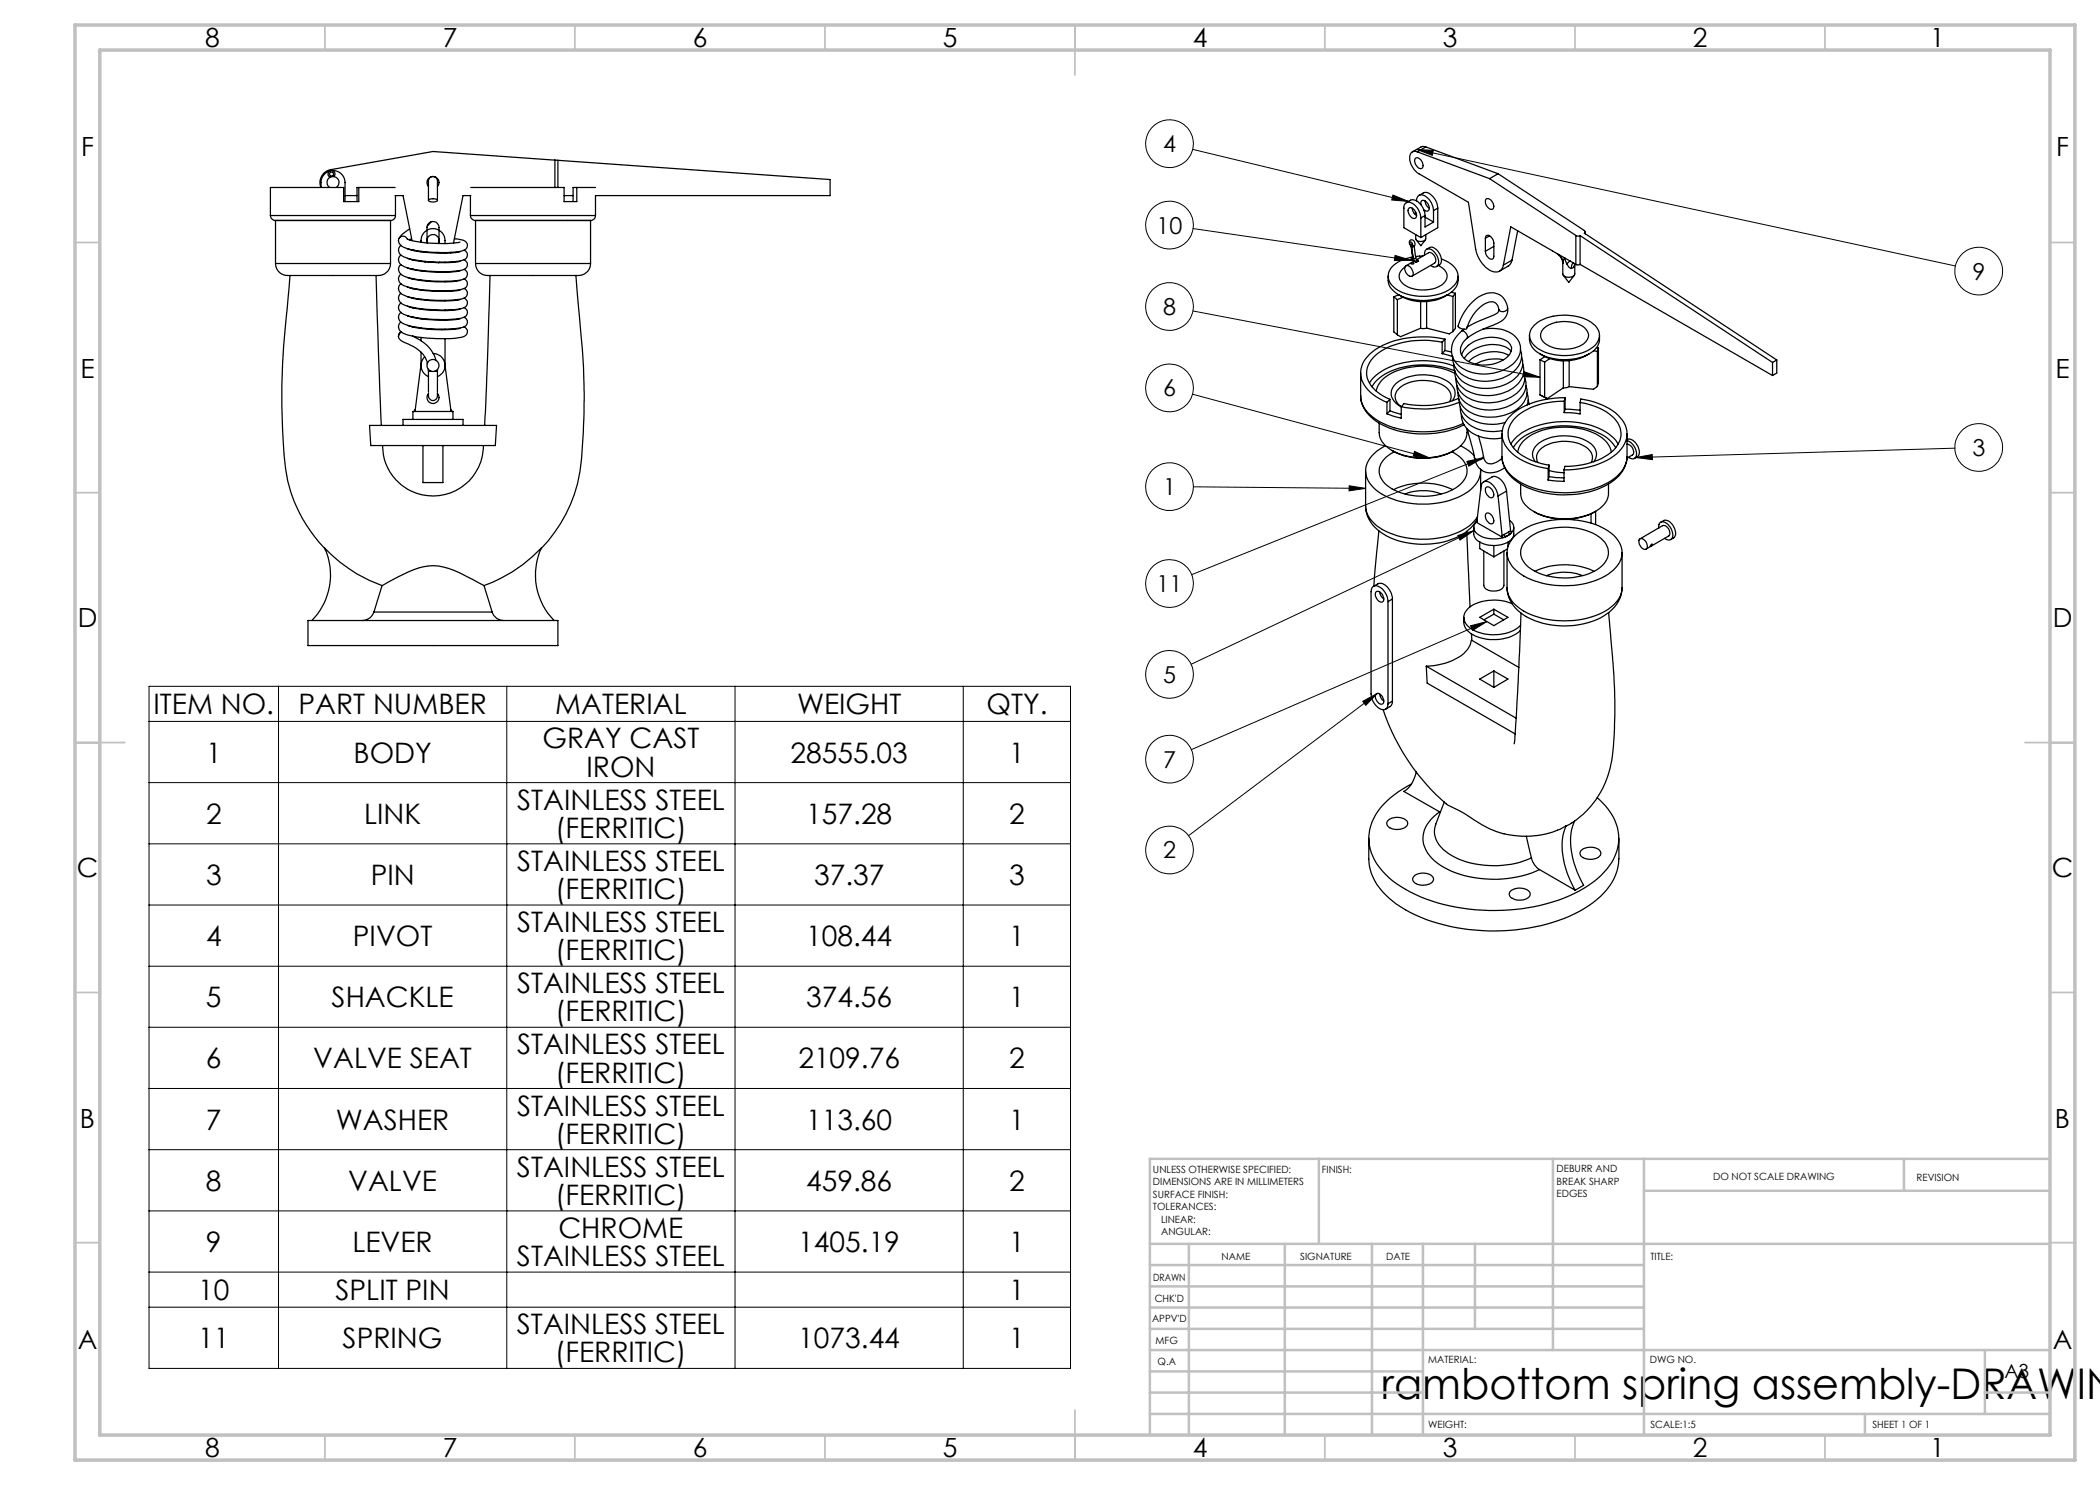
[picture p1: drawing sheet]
<svg xmlns="http://www.w3.org/2000/svg" width="420mm" height="297mm" viewBox="0 0 420 297" stroke-linecap="round" stroke-linejoin="round" font-family="sans-serif">
<g fill="none" stroke="#000" stroke-width=".2">
<path d="M238.5 29.9l43.2 10.4M278.6 39l3.1 1.3-3.4-.3zM283.3 29.9l107.8 23.3M283.3 29.9l3.4 .2-.2 1zM238.6 45.7l43.6 6.4M279 51.1l3.2 1h-3.3zM238.5 78.8l47.5 12.8M238.6 62.2l69.4 13.3M304.9 74.4l3.1 1.1-3.3-.2zM238.7 97.4l34.4 .3M269.8 97.2l3.3 .5-3.3 .5zM282.9 90.3l3.1 1.3-3.4-.4z"/>
<path d="M293.4 92.3l3.2-.8-2.8 1.7zM296.6 91.5l-58.3 23.4M327.2 91.5l3.2-.6 .1 1zM391 89.6l-63.8 1.9M291.6 107.1l3.1-1-2.7 1.9zM294.7 106.1l-56.5 26.8M29.8 137.3h184.3v136.4h-184.3zM55.7 137.3v136.4M101.4 137.3v136.4M147 137.3v136.4M192.7 137.3v136.4M275.5 138.7l-37.8 28.4"/>
<path d="M294.1 125.2l3.3-.9-2.9 1.8zM297.4 124.3l-59.1 25.6M29.8 144.3h184.3M29.8 156.5h184.3M272.6 140.3l2.9-1.6-2.3 2.4zM29.8 168.8h184.3M29.8 181h184.3M29.8 193.2h184.3M29.8 205.5h184.3M29.8 217.7h184.3M29.8 229.9h184.3M29.8 242.2h184.3"/>
<path d="M29.8 254.4h184.3M29.8 261.4h184.3"/>
<circle cx="233.9" cy="28.7" r="4.8"/>
<circle cx="233.9" cy="45" r="4.8"/>
<circle cx="395.7" cy="54.2" r="4.8"/>
<circle cx="233.9" cy="61.3" r="4.8"/>
<circle cx="233.9" cy="77.6" r="4.8"/>
<circle cx="233.9" cy="97.3" r="4.8"/>
<circle cx="395.7" cy="89.5" r="4.8"/>
<circle cx="233.9" cy="116.7" r="4.8"/>
<circle cx="233.9" cy="134.9" r="4.8"/>
<circle cx="233.9" cy="151.8" r="4.8"/>
<circle cx="233.9" cy="170" r="4.8"/>
</g>
<g fill="none" stroke="#c0c0c0" stroke-width=".35">
<path d="M65 5v5M115 5v5M165 5v5M215 5v10M265 5v5M315 5v5M365 5v5M15 48.5h5M410 48.5h5M15 98.5h5M410 98.5h5M15 148.5h10"/>
<path d="M405 148.5h10M15 198.5h5M410 198.5h5M15 248.5h5M410 248.5h5M65 287v5M115 287v5M165 287v5M215 282v10M265 287v5M315 287v5M365 287v5"/>
</g>
<g fill="none" stroke="#c0c0c0" stroke-width=".5">
<path d="M263.8 231.8v17M310.6 231.8v38.2M328.8 231.8v55.2M328.8 238.2h81.2M380.8 231.8v6.4M410 231.8h-180v55.2M230 248.8h180M230 257.3h98.8M230 253h98.8M237.8 248.8v38.2M257 248.8v38.2M274.4 248.8v38.2"/>
<path d="M284.6 248.8v38.2M295 248.8v17M230 265.8h98.8M230 261.5h98.8M230 278.5h54.6M230 274.3h54.6M230 270h180M397 278.5h13M397 270v12.8M230 282.8h180M373 282.8v4.2"/>
</g>
<path d="M15 5h400v287h-400zM20 10h390v277h-390z" fill="none" stroke="#c0c0c0" stroke-width=".7"/>
<path d="M283.3 29.9l3.4 .2-.2 1zM327.2 91.5l3.2-.6 .1 1zM272.6 140.3l2.9-1.6-2.3 2.4zM294.1 125.2l3.3-.9-2.9 1.8zM291.6 107.1l3.1-1-2.7 1.9zM293.4 92.3l3.2-.8-2.8 1.7zM269.8 97.2l3.3 .5-3.3 .5zM282.9 90.3l3.1 1.3-3.4-.4zM304.9 74.4l3.1 1.1-3.3-.2zM279 51.1l3.2 1h-3.3zM278.6 39l3.1 1.3-3.4-.3z" fill="#000"/>
<g fill="none" stroke="#000" stroke-width=".25">
<path d="M65.9 37.5a1.2 1.2 0 0 1-.2-1.8 1.2 1.2 0 0 1 1.8 0 1.2 1.2 0 0 1-.2 1.8M66.1 35.2l.3 .1M66.1 35.2v.2M66.4 34.1a2.41 2.41 0 0 1 2.6 2.4v3.8M66.6 35.1a.39 .39 0 0 0 0-.6 .39 .39 0 0 0-.6 .1 .39 .39 0 0 0 .1 .6M66.6 35.1l-.2 .2M66.6 35.1l.1 .2M66.8 35.3a.7 .7 0 0 0-.1-1 .7 .7 0 0 0-1 .2 .7 .7 0 0 0 .3 1M69 39.1h2.4M71.8 37.5v2.8h-3.1v-2.8h-14.6v5.6M71.8 37.5h7.2M71.8 37.5h-.4v2.8"/>
<path d="M79 39.1h1.6l1.8 9M79.1 39.1v4M85.7 37.3a1.2 1.2 0 0 1 .1-1.7 1.2 1.2 0 0 1 1.6 0 1.2 1.2 0 0 1 .1 1.7M85.8 39.9a1.4 1.4 0 0 1 1.7 .2 1.44 1.44 0 0 1-1.8-.1zM94.1 39.1v4M94.2 37.5h18.6v2.8h2.6v-2.8M94.2 39.1h-1.6l-1.9 9.5M111 32l.6 .1M111 32l-24.4-1.7-20.5 3.6a2.61 2.61 0 0 0-1.9 3.6 2.69 2.69 0 0 1 1.8-3.3M111 32v5.5M111.6 32.1l54.4 3.8v3.2h-46.9v4M111.6 32.1v5.4"/>
<path d="M112.8 39.1h1.8M115.4 37.5h3.7M115.4 37.5h-.8v2.8M283.1 31.7a1.08 1.08 0 0 1 1.4 .9l.1 .3a.62 .62 0 0 1-.4 .8 .62 .62 0 0 1-.8-.4l-.3-.5-.2-.5zM283.5 30.4a1.1 1.1 0 0 0-1.3 .1 1.1 1.1 0 0 0-.3 1.3 4.2 4.2 0 0 0 1.9 2.9l9.9 5.8 1.4 9.3a5.9 5.9 0 0 0 3.6 4.6 1.51 1.51 0 0 0 2-1.4M283.5 30.4l14.4 5.3M283.8 39.1a1.75 1.75 0 0 1 1.5-.6 3.3 3.3 0 0 1 2.2 3.1M285.2 29.4l-.9-.1-1.8 1.1M285.2 29.4l-1.7 1M285.2 29.4l14.4 5.3M297.2 39.8a1.32 1.32 0 0 1 1.5 1.7 .62 .62 0 0 1-.6 .4 .62 .62 0 0 1-.5-.4l-.5-.8zM297.9 35.7l17.3 11.4"/>
<path d="M299.6 34.7l17.3 11.4 .1 .3-.1 .2 38.5 25.4M299.6 34.7l-1.7 1M54.1 43.1a1.02 1.02 0 0 0 1 1M54.1 43.1h25M55.1 52.7a2.56 2.56 0 0 0 3.2 2.4h16.9a2.5 2.5 0 0 0 2.9-2.4M55.1 44.1h23M55.1 52.7h23M55.1 44.1v8.6M58 55.1l-.2 2.4a228.4 228.4 0 0 0-1.4 23.9 97.8 97.8 0 0 0 1.1 14.8 29.2 29.2 0 0 0 7.5 13.6M75.2 55.1l1.1 30M78.1 44.1v8.6M79.1 43.1a.96 .96 0 0 1-1 1"/>
<path d="M79.7 48.1h.1M80.2 58.7a1.35 1.35 0 0 0-.4 1.3 1.35 1.35 0 0 0 1 1 27.4 27.4 0 0 0 11.9 .6 1.03 1.03 0 0 0 .8-.9 1.03 1.03 0 0 0-.7-1.1M80.2 56.8a1.32 1.32 0 0 0-.4 1.3 1.32 1.32 0 0 0 1 1 26.7 26.7 0 0 0 11.9 .6 1.04 1.04 0 0 0 .8-1 1.04 1.04 0 0 0-.7-1M80.2 54.8a1.34 1.34 0 0 0-.4 1.4 1.34 1.34 0 0 0 1 .9 26 26 0 0 0 11.9 .6 1.03 1.03 0 0 0 .8-.9 1.03 1.03 0 0 0-.7-1M80.2 52.9a1.35 1.35 0 0 0-.4 1.4 1.35 1.35 0 0 0 1 .9 26 26 0 0 0 11.9 .6 1.03 1.03 0 0 0 .8-.9 1.03 1.03 0 0 0-.7-1M80.2 51a1.35 1.35 0 0 0-.4 1.4 1.35 1.35 0 0 0 1 .9 27.4 27.4 0 0 0 11.9 .6 1.03 1.03 0 0 0 .8-.9 1.03 1.03 0 0 0-.7-1M80.2 49.1a1.34 1.34 0 0 0-.4 1.3 1.34 1.34 0 0 0 1 1 26 26 0 0 0 11.9 .6 1.01 1.01 0 0 0 .8-.9 1.01 1.01 0 0 0-.7-1M81.5 47.9a.9 .9 0 0 0-1-.7 .9 .9 0 0 0-.8 .9M81.5 59.3a25.6 25.6 0 0 0 10.5 .6M81.5 57.4a25.8 25.8 0 0 0 10.5 .6M81.5 55.5a25.8 25.8 0 0 0 10.5 .6M81.5 53.6a25.6 25.6 0 0 0 10.5 .6"/>
<path d="M81.5 51.7a27.3 27.3 0 0 0 10.5 .6M81.5 49.8a25.8 25.8 0 0 0 10.5 .6M81.5 47.8a25.6 25.6 0 0 0 10.5 .6M81.9 45.8l-1.4 1-.7 .9M82.3 47.7l-.4 .3M82.6 59.6h-.2M82.6 57.7h-.2M82.6 55.7l-.2 .1M82.6 53.8l-.2 .1M82.6 51.9l-.2 .1M82.6 50l-.2 .1M82.8 59.6l-.3 .1"/>
<path d="M82.8 57.7h-.3M82.8 55.8h-.3M82.8 53.9h-.3M82.8 52h-.3M82.8 50l-.3 .1M82.8 50.1l.1 .1M84.2 48.4a2.44 2.44 0 0 1 2.6-2.7 2.44 2.44 0 0 1 2.2 3M84.2 50.3v.1M84.2 52.2v.1M84.2 54.1v.1M84.2 56v.1M84.2 57.9v.1"/>
<path d="M84.2 59.8v.1M84.8 52.3l.3 .1M85.4 48.6v-3.1a1.2 1.2 0 0 1 1.2-1.2 1.2 1.2 0 0 1 1.2 1.2v3.2M85.4 47.8h.1M85.5 48.6a1.2 1.2 0 0 1 1.2-1.7 1.2 1.2 0 0 1 .9 1.8M85.7 40.1v-3a1.46 1.46 0 0 1 .8-1.8 1.08 1.08 0 0 1 1 1.5v3.3M86.2 44.4l-.8 .8M88 52.5l-.3 .1M89 50.5v.1M89 52.4v.1M89 54.3v.2M89 56.3v.1"/>
<path d="M89 58.2v.1M90.2 50.5l-.1 .1M90.9 47.8h.6a2.13 2.13 0 0 1 2 1 1.41 1.41 0 0 1-1.6 1.5l-2.5 .2h-1.9a21.2 21.2 0 0 1-6.9-1.1l-.2-.2a1.46 1.46 0 0 1-.7-1.1M94.1 43.1a1.02 1.02 0 0 0 1 1M94.1 43.1h25M95.1 52.7a2.56 2.56 0 0 0 3.2 2.4h16.9a2.5 2.5 0 0 0 2.9-2.4M95.1 44.1h23M95.1 52.7h23M95.1 44.1v8.6M98 55.1l-1.1 30M115.2 55.1l.3 4.5a162 162 0 0 1 1.3 24.2l-.1 2.7a47.6 47.6 0 0 1-1.8 12.4 29.9 29.9 0 0 1-6.7 10.9M118.1 44.1v8.6"/>
<path d="M119.1 43.1a.96 .96 0 0 1-1 1M277.6 55.2a3.6 3.6 0 0 0 2.5 3.9 10.5 10.5 0 0 0 10.4-.9l.9-1.1 .2-.8v-1.1M278.8 59.4l.7 .5M278.8 59.4v7l.7 .6M279.5 59.9v7.1M279.7 58.9a9.3 9.3 0 0 0 9.9 0M279.8 58.9l-1 .5M280.6 59.4l-1.1 .5M281.1 53.3a.79 .79 0 0 1 1.2 .5l.3 .5a.62 .62 0 0 1-.2 .9 .62 .62 0 0 1-.9-.2l-.5-1.1zM281.3 40.5a1.84 1.84 0 0 1 1.4-.5 3.3 3.3 0 0 1 2.3 3.1M281.8 41.6a1.32 1.32 0 0 1 1.5 1.4 .61 .61 0 0 1-.4 .7 .61 .61 0 0 1-.7-.3 1.31 1.31 0 0 1-.4-1.8zM282.1 49.1a.59 .59 0 0 1 0-1.1 .59 .59 0 0 1 .9 .6v.5l-.3 .1"/>
<path d="M282.1 49.1l.1 .2M282.1 49l-.1-.5a.39 .39 0 0 1 .4 .1 .39 .39 0 0 1 0 .5M282.1 49l.2 .4M282.1 49v.1M282.2 49.3l.1 .1M282.2 49.3l.3 2.3M282.3 52.6a.25 .25 0 0 1 .3-.1 .25 .25 0 0 1 .2 .2l-.6 .1zM282.3 49.4h.3l.2-.2 .3 2.3M282.3 49.4h.1M282.3 49.4l.3 2.3M282.4 49.1l-.1 .3M282.4 49.1l.3 .1"/>
<path d="M282.4 49.1h.1M282.5 41.6l.1 .8 .7 .7M282.5 48.8l-.4 .2M282.5 51.4a5.8 5.8 0 0 0-4.8 3.2 3.1 3.1 0 0 0 1.8 3.4 10.8 10.8 0 0 0 10.7-.3 2.82 2.82 0 0 0 0-4.9l-1.9-1M282.5 51.6v.1M282.5 51.7a.25 .25 0 0 0-.3 .1 .25 .25 0 0 0 .1 .3M282.5 51.6l.1 .1M282.5 51.7l-.2 .4M282.6 51.7l.2 .4 .3 .3M282.6 51.7a.29 .29 0 0 1 0 .3 .29 .29 0 0 1-.3 .1M282.6 51.7h.1M282.7 49.2h.1"/>
<path d="M282.7 52l-.2 .1M282.9 52.2l-1.7 1M283.1 51.5l.4 .5M283.1 47v.7a1.17 1.17 0 0 0 2.1 0v-.7M283.1 51.5v.2h-.5M283.1 52.4l.2 .1M283.2 42.5l-.3 .2M283.2 48l1 1.1 .9-1.1M283.3 40.2a1.08 1.08 0 0 1 .7-1.2 1.08 1.08 0 0 1 1.3 .4 3.6 3.6 0 0 1 1.4 2.7M283.4 52.1l.1-.1 .2 .2-.4 .3zM283.4 51.9l2.3-1.4a1.37 1.37 0 0 1 1.2 2.1l-4.5 2.6M283.5 52l-.3 .1-.1 .3"/>
<path d="M283.5 52l.1 .1M284.2 43.6a3.3 3.3 0 0 0-2.6-3.2l-.6 .4-.2 .5v4.2l3.4 2M284.2 43.6v3.9M284.2 41a.63 .63 0 0 1 .3-.9 .63 .63 0 0 1 .8 .3 1.28 1.28 0 0 1 .3 1.8h-.4l-.4-.3M284.6 51.2l-1.5 .1M284.9 51a.94 .94 0 0 1 .4-1.1 .94 .94 0 0 1 1.2 .2 2.76 2.76 0 0 1 1.1 2.9l-.5 .4-1-.3M285 40.2l.2 .8 .7 .6M285 43.1l-.8 .5M285 43.1v2.3l1.7-1M285 43.4l1.7 1M285.3 49.8a1.39 1.39 0 0 1 2.2 .4 2 2 0 0 1 .4 2.8l-.6 .3M286.7 42.1v2.3"/>
<path d="M287.5 41.6l-.8 .5M287.5 41.6v3.9l-3.3 2M287.7 53.1a2.17 2.17 0 0 1 1.3 3.3 6.5 6.5 0 0 1-6.5 1.3 2.83 2.83 0 0 1-2.6-2.8l.2-.6 .9-.9M289.4 59l1.2 .3M290.3 58.5l.8 .2M290.6 59.3v7M291.1 58.7l-.5 .6M291.1 58.7v7l-.5 .6M297.1 47.7a.56 .56 0 0 1 .4-.7 .56 .56 0 0 1 .6 .3l.4 .5 .2 .6 .1 2.9a.56 .56 0 0 1-.4 .6 .56 .56 0 0 1-.7-.3l-.5-.8-.1-.5M297.1 47.7v2.6M297.9 47.2l-.8 .5M298.8 49.3l-1.7 1"/>
<path d="M302.4 52l-.5 1-2 1.2M302.4 52l-1.7 1M303.5 46.1l-1.1 5.9M311.4 50.7a2.5 2.5 0 0 1 1.2 2M311.8 50.9l.5 .7 .3 .7M311.8 50.9l-9.6-5.5-1.5 7.6M311.8 50.9l1.1 .7M312.6 52.7v2.1a1.39 1.39 0 0 0 2.4 0v-2l-.2 .5M312.6 52.3v.4M312.7 55.1l1.1 1.4 1.1-1.4M312.9 51.6l.5 1.2M312.9 51.6l-.3 .7"/>
<path d="M312.9 51.6l1.1 .6M313.4 52.8l.3 .6 .6 .3M314 52.2l-.6 .6M314 52.2l1.2 .7M314.7 52.6l-.3 .4-.1 .7M314.8 53.3l-.5 .4M315 52.7l-.2 .6M315.2 47.1l.4 .1 .4-.1M315.2 52.9l.2 .1 .6-.1M315.2 47.1v5.8M316 47.1l38.5 25.4M316 47.1v5.8"/>
<path d="M316 52.9l38.5 22.2M317 46.4v.4M80.2 62.5a1.34 1.34 0 0 0-.4 1.3 1.34 1.34 0 0 0 1 1 26.7 26.7 0 0 0 11.9 .6 1.04 1.04 0 0 0 .8-.9 1.04 1.04 0 0 0-.7-1M80.2 64.4a1.35 1.35 0 0 0-.4 1.4 1.35 1.35 0 0 0 1 .9 27.4 27.4 0 0 0 11.9 .6 1.03 1.03 0 0 0 .8-.9 1.03 1.03 0 0 0-.7-1M80.2 60.6a1.34 1.34 0 0 0-.4 1.3 1.34 1.34 0 0 0 1 1 26 26 0 0 0 11.9 .6 1.03 1.03 0 0 0 .8-.9 1.03 1.03 0 0 0-.7-1.1M80.2 66.3l-.3 .2-.2 .8M80.3 66.4a.94 .94 0 0 0-.6 .9 .94 .94 0 0 0 .7 .9l.4 .2a6.9 6.9 0 0 1 4.7 4.2M81.5 63.2a25.8 25.8 0 0 0 10.5 .6M81.5 61.2a25.6 25.6 0 0 0 10.5 .6M81.5 65.1a25.6 25.6 0 0 0 10.5 .6M82.5 67.2a7.3 7.3 0 0 1 4.7 4.9M82.5 67.2h.1"/>
<path d="M82.6 65.3l-.2 .1M82.6 63.4l-.2 .1M82.6 61.5h-.2M82.8 63.5h-.3M82.8 61.5l-.3 .1M82.8 65.4h-.3M84.2 70.4v2.7a2.4 2.4 0 0 0 1.5 2.2M84.2 61.8h.1M84.2 63.7v.1M84.2 65.6v.1M84.2 67.5v.7M84.9 71.4l-.4 .6-.3 .8-1.2 9.2-.2 .3"/>
<path d="M85.7 74.2v4.3M85.7 78.7a.98 .98 0 0 0 .9 1.4 .98 .98 0 0 0 .9-1.4M85.7 74.2l.7 .1M85.7 73.8v.4M86.6 70.7a2.36 2.36 0 0 1 2.4 2.1l1.2 9.2 .2 .3M87.5 78.7a1.2 1.2 0 0 1 0 1.7 1.2 1.2 0 0 1-1.7 0 1.2 1.2 0 0 1-.1-1.7M87.5 74.2v4.3M87.5 74.2l-.6 .1M87.5 73.9v.3M89 67.7v5.4a2.36 2.36 0 0 1-1.5 2.2M89 60.1v.1M89 62v.1"/>
<path d="M89 63.9v.1M89 65.8v.1M272.1 79.2a6.6 6.6 0 0 0 3.8 5.5 18.9 18.9 0 0 0 16.9 .2M272.1 79.2a5.6 5.6 0 0 0 3 4.6 19.3 19.3 0 0 0 16.3 1.4l1.3-.5M272.1 74.6v4.6M278 79.9v2.3M278 79.9l-.6 .6M284.1 65.6l-4 1.7-.6-.3M284.1 60.3v5.3M285.3 65.6h-1.2M285.3 65.6l4.5 1.2 .8-.5M285.3 60.3v5.3"/>
<path d="M288.4 68.4a16.8 16.8 0 0 0-12.8 2.3 4.7 4.7 0 0 0-2 5.4 7.5 7.5 0 0 0 4.4 3.8M288.4 70.7l2.1 .6M288.4 68.4v2.3M289 67.8a19.2 19.2 0 0 0-13.8 2 5.6 5.6 0 0 0-3 5.7 7.5 7.5 0 0 0 4.4 4.6l.8 .4M289 70.1l1.3 .3M289 67.8v2.3M289 67.8l-.6 .6M289 70.1l-.6 .6M290.8 73.2a17.6 17.6 0 0 0-14.5 1.1l-1.6 1.2-.8 1.1M291 74.7a14.4 14.4 0 0 0-13.8 .6l-.9 .8-.6 .9-.5 1.2M291.7 79.7a18.2 18.2 0 0 1-10.9 1l-.6 .6M291.8 79.9a4.8 4.8 0 0 0 4.3 4.7l.7 .1a9 9 0 0 0 4.3-.2"/>
<path d="M292.3 66.2a1.18 1.18 0 0 1 1.1 1.4 2.63 2.63 0 0 0-.9 3.7 5.7 5.7 0 0 0 5.8 1.6 4.7 4.7 0 0 0 4-2.8 2.03 2.03 0 0 0-1.7-2.3 7.1 7.1 0 0 0-8 2.5l-.3 .7M292.8 65.8l-.5 .4M296.6 65.8a7.2 7.2 0 0 1 6.7 1.8 3.7 3.7 0 0 1-1.3 5.6 9.1 9.1 0 0 1-10 .1 4.2 4.2 0 0 1-.3-6.5l.6-.6M299.8 61.9a1.17 1.17 0 0 1-1.1 1.1l-3.7 1.6-1.6 .8M300.7 72a7.9 7.9 0 0 0-5.6 .8M301.5 61.6a3.3 3.3 0 0 0-5.1-2.5 9.9 9.9 0 0 0-4.8 6.2 1.65 1.65 0 0 0 1.7 .4 7.9 7.9 0 0 1 4.6-5.3 1.48 1.48 0 0 1 1.9 1.5M301.5 61.6a2.96 2.96 0 0 1-2.3 3.2l-1.5 .6a15.6 15.6 0 0 0-4.3 2.2M301.5 61.6a.96 .96 0 0 1-.8 .7 .96 .96 0 0 1-.9-.4M301.7 71.1a7 7 0 0 0-8 1.2M302.2 70.3a5.5 5.5 0 0 0-5.7-1.1 5.8 5.8 0 0 0-3.6 2.5M304.1 70a4.4 4.4 0 0 1-2.9 5.3 8.6 8.6 0 0 1-9.6-1.1 3.9 3.9 0 0 1-1.1-2.9M304.3 71.4a4.2 4.2 0 0 1-2.3 5 9.1 9.1 0 0 1-9.6-.2 4.3 4.3 0 0 1-1.7-3.4"/>
<path d="M304.6 72.8a4.2 4.2 0 0 1-2.4 5.1 9 9 0 0 1-9.6-.3 4 4 0 0 1-1.6-3.4 16.7 16.7 0 0 0-14.5 .9l-1.4 1.3-.7 1M304.8 74.3a4.2 4.2 0 0 1-2.4 5 9 9 0 0 1-9.6-.2 4.1 4.1 0 0 1-1.6-3.5M305 75.7a4 4 0 0 1-1.9 4.7 9.1 9.1 0 0 1-10 .1 4.1 4.1 0 0 1-1.7-3.4M305.2 77.1a4.2 4.2 0 0 1-2.3 5.1 9.1 9.1 0 0 1-9.6-.3 4.1 4.1 0 0 1-1.7-3.4M305.4 78.6a3.2 3.2 0 0 1 0 2.4M305.9 67.1a3.7 3.7 0 0 0 2.6 3.9 10.7 10.7 0 0 0 10.1-.7 3.4 3.4 0 0 0 1.3-3.2M306.8 65a10 10 0 0 1 9.3-1.5 4.9 4.9 0 0 1 3.8 3.2 3.4 3.4 0 0 1-2.3 3.4 10.5 10.5 0 0 1-10.5-.8 2.69 2.69 0 0 1-.3-4.3zM307.9 70.8a9.4 9.4 0 0 0 10 0M308 72l.9 .4M308 72v7M308 79l1.5 .7M308 79l.5 .3"/>
<path d="M308.7 65.8a6.9 6.9 0 0 1 8.3-.2 1.9 1.9 0 0 1-.3 3.2 7 7 0 0 1-8-.4 1.83 1.83 0 0 1 0-2.6zM308.9 72.4v7l.6 .3M309 71.3l-1 .7M310 71.7l-1.1 .7M312.7 77.6l-3.2 2.1M312.7 72.2v5.4M313 79.5a15.5 15.5 0 0 0-11 3.7 4.7 4.7 0 0 0 .2 7.3 14.2 14.2 0 0 0 7.4 3.2M313 79.5v2.3M313 79.5l-.2 .8M313.8 77.3l-1.1 .3M313.8 72.1v5.2M318.7 70.2l.8 .1"/>
<path d="M319.3 69.5l.4 .1M319.5 70.3v7M319.5 77.3l-.8 .6-4.9-.6M319.7 69.6l-.2 .7M319.7 69.6v7l-.2 .7M354.5 72.5v2.6M355.4 72l-.9 .5M355.4 72v2.6l-.9 .5M73.9 85.1h25.4l-.2 4h-24.9zM76.5 89.1a10.1 10.1 0 0 0 10.1 10.1 10.1 10.1 0 0 0 10.1-10.1M80.6 85.1v-1.2h12v1.2M82.7 82.3l-.1 1.6"/>
<path d="M82.7 82.3h.1M82.8 82.3h7.6M83 81.9v.3l-.3 .1M84.6 89.1v7.4h4v-7.4M90.1 81.9l.5 .4M90.4 82.3h.2M90.6 82.3v1.6M273.1 94.2v7M275.8 84.6v1.9a4.3 4.3 0 0 0 2.8 3.7 13.4 13.4 0 0 0 13.2-.7 3.9 3.9 0 0 0 1.6-3.7M277.1 89.1a6.3 6.3 0 0 0-4 5.1 5.8 5.8 0 0 0 3.4 4.7 17.5 17.5 0 0 0 17.4-.8 5.2 5.2 0 0 0 2.2-4.3M277.4 80.5v2.3M278 82.2l2.2 .7"/>
<path d="M278 82.2l-.6 .6M278.4 90.1a12.9 12.9 0 0 0 12.4 0M278.7 97.9a13.9 13.9 0 0 1 11.8 0M278.9 90.3a4.7 4.7 0 0 0-3.1 4.2 5.3 5.3 0 0 0 3.8 3.9 13.5 13.5 0 0 0 12-1.1 3.6 3.6 0 0 0-.2-6.4l-1-.6M280.2 81.3v2.3l-2.8-.8M281 98.8a9.7 9.7 0 0 1 7.2 0M289.9 80.3a2.32 2.32 0 0 0-1.2-3.2 8.4 8.4 0 0 0-8.7 .4 2.26 2.26 0 0 0 .2 3.8M290.5 80.1a2.52 2.52 0 0 0-.8-3.7 9.5 9.5 0 0 0-10.4 .2 2.57 2.57 0 0 0 .3 4.4l.6 .3M291.9 80.5a20.2 20.2 0 0 1-11.7 .8M292.1 81.4a4.5 4.5 0 0 0 3.2 4.3 9.2 9.2 0 0 0 5.2 .4M292.1 89.1l1.8 1.2 1 .9M292.3 82.8a4.6 4.6 0 0 0 3.2 4.4 8.8 8.8 0 0 0 4.9 .4"/>
<path d="M293.5 85.8l1.4 5.7M294.9 91.5a3.3 3.3 0 0 0 5 2.7l1-.6M295.7 87.2l1 4.1M296.1 94.2v4M296.7 91.3a1.54 1.54 0 0 0 .8 1.4 1.54 1.54 0 0 0 1.7-.2l1.2-.9M296.7 91.3a1 1 0 0 1-.8 .7 1 1 0 0 1-1-.5M296.7 96.4l1.7-1a2.27 2.27 0 0 1 2.6 1.6l.3 1.2M297.2 97.5a1.36 1.36 0 0 1 1.5 1.7l-.2 .3a1.28 1.28 0 0 1-1.4-1.4zM299.6 99.2a3.3 3.3 0 0 0-2.6-2.9 .98 .98 0 0 0-.8 .9l-.8 7.1-.2 .1M299.6 99.2l.8 8M300.4 86.8v4.6a6.2 6.2 0 0 0 3.4 4.9 19.3 19.3 0 0 0 18.5-.2 6 6 0 0 0 3.1-4.8v-4.5M301.3 98.2l-1.7 1"/>
<path d="M301.3 98.2l.8 8M302.2 88.8a10.6 10.6 0 0 1 7.4-4.2 16.8 16.8 0 0 1 12.1 2.1l1 .9 .9 1.2M302.7 89.5a9.4 9.4 0 0 1 6.9-4 15.2 15.2 0 0 1 12.3 2.5l1.2 1.5M303.5 90.4a5.4 5.4 0 0 1 3.7-3.9 14.4 14.4 0 0 1 13.2 1.1l1.2 1.2 .5 .9 .2 .7M304.1 96.8a5.6 5.6 0 0 0 .6 3.7 9.3 9.3 0 0 0 7 3.2 12.2 12.2 0 0 0 8.3-2 3.8 3.8 0 0 0 1.7-3v-1.9M305.6 80l.2 .8M307.1 92.4a2.48 2.48 0 0 1 .7-3.8 9.7 9.7 0 0 1 10.4 .2 2.47 2.47 0 0 1 .6 3.6M307.6 92.5a2.22 2.22 0 0 1 1-3.1 8.3 8.3 0 0 1 9.1 .4 2.05 2.05 0 0 1 .5 2.7M309.6 93.7v2.3M309.8 95.3l3 .3M309.8 94.1l1.6 .3 1.4 .1M309.8 93v2.3"/>
<path d="M309.8 93l-.2 .7M309.8 95.3l-.2 .7M312.8 94v2.3l-3.2-.3M312.8 80.3a13.6 13.6 0 0 0-10 3.6 4.4 4.4 0 0 0 .6 6.4 12.5 12.5 0 0 0 6.4 2.7M312.8 80.3v2.2M313 81.8l3 .3M313 81.8l-.2 .7M316 80.5l.2-.7a12.8 12.8 0 0 1 8.2 4.2 4.8 4.8 0 0 1-1.1 6.8 16.2 16.2 0 0 1-10.5 3.2M316 80.5a10.9 10.9 0 0 1 7.6 4.1 4.4 4.4 0 0 1-1.4 5.9 15.2 15.2 0 0 1-9.2 2.8l-.2 .7M316 80.5v2.3l-3.2-.3M325.4 91.3a6.6 6.6 0 0 1-3.9 5.6 18.6 18.6 0 0 1-18-.5 6.4 6.4 0 0 1-3.1-5M325.4 88.9a1.43 1.43 0 0 1 1.1 2.1l-1.1 .6"/>
<path d="M325.4 88.2a2.74 2.74 0 0 1 1.8 3.2 .91 .91 0 0 1-1.5 .1M325.4 87.9a1.79 1.79 0 0 1 2.2 1.3 1.57 1.57 0 0 1-.7 2.5M76.4 117.1l.4-.2a35.1 35.1 0 0 1 7.9-3.6 11.7 11.7 0 0 1 8 1.7l4.1 2.1M76.4 117.1l-1.6 5.3M76.4 117.1a30.3 30.3 0 0 1-11.5-7.5 13 13 0 0 1-2.5 14.5M96.8 117.1l1.6 5.3M96.8 117.1a29.4 29.4 0 0 0 11.5-7.5 13 13 0 0 0 2.5 14.5M273.1 101.2a7 7 0 0 0 4.3 6 16.6 16.6 0 0 0 15.6-.7l1.6-1.4 .9-1.2M273.1 101.2a5.8 5.8 0 0 0 3.4 4.7 17.5 17.5 0 0 0 17.4-.8l1.6-1.7M274.7 117.3a1.87 1.87 0 0 1 1.5-.6 3.4 3.4 0 0 1 2.3 3.1M275.2 118.4a1.12 1.12 0 0 1 1.5 1.1 .63 .63 0 0 1-.2 .9 .63 .63 0 0 1-.9-.3l-.5-1zM275.8 106.1l-1 11.1"/>
<path d="M275.9 118.4l.4 .9 .5 .5M278.5 119.8l-.9 .5M278.5 119.8v20.4M293.3 106.3l.7 15.1M294.7 105.5a2.72 2.72 0 0 0 .4 2.2l.8 .7M295.2 104.4a1.7 1.7 0 0 0 .9 2.8 6.5 6.5 0 0 0 4.5 .3M295.2 104.4l5.4 3.1M295.4 104.3l-.2 .1M295.9 108.4v1.3l2.9 1.7M296.8 110.2v6.9a2.02 2.02 0 0 0 2.5 1.1l.9-.3 .4-.4 .2-.4v-6.9M297.2 102.7a1.08 1.08 0 0 1 1.5 .9v.3a.62 .62 0 0 1-.3 .9 .62 .62 0 0 1-.8-.5l-.5-.7zM298.8 109.1v2.3"/>
<path d="M300.4 107.2l.2 .3M300.8 106.9l-.4 .3M300.8 106.9l.3 .4M301.1 107.3l-.5 .2M301.4 117.5a7.2 7.2 0 0 0 4.9 6.4 16.5 16.5 0 0 0 15-1.1 6.5 6.5 0 0 0 3.1-5.3M301.4 117.5a5.8 5.8 0 0 0 3.4 4.7 17.8 17.8 0 0 0 16.9-.4 5.5 5.5 0 0 0 2.7-4.3M301.4 110.5v7M301.5 109.8l-2.7 1.6M301.6 108.4v.9M301.7 106.4l.3 .5M301.7 106.4l-.9 .5M301.9 104.1a1.57 1.57 0 0 1 .4 2.4"/>
<path d="M302 106.9l-.9 .4M302.1 106.2l-.4 .2M302.1 106.2l.2 .3M302.3 106.5l-.3 .4M302.8 105.5a2.8 2.8 0 0 1-.3 2.1 5.3 5.3 0 0 1-5.7 1.2l-.9-.4M303.1 107a15.5 15.5 0 0 1 11.6-3 12.9 12.9 0 0 1 8.4 3.5 4.4 4.4 0 0 1-.9 6.9 16.9 16.9 0 0 1-13.7 2.3 9.5 9.5 0 0 1-6.8-4.6 4.4 4.4 0 0 1 1.4-5.1zM305.5 107.8a12.9 12.9 0 0 1 11.8-1.7 6.1 6.1 0 0 1 4.3 3.6 4 4 0 0 1-2.2 4.2 13.4 13.4 0 0 1-13.7-.5 3.4 3.4 0 0 1-.2-5.6zM306.7 102.3a12.9 12.9 0 0 0 12.4 0v2.6M307 114.3a14 14 0 0 1 11.8 0M314.8 103.7v.3M316.5 115.1a10.2 10.2 0 0 0-7.2 0M318.2 102.8v1.8"/>
<path d="M324.4 110.5v7M327.9 107.8a1.12 1.12 0 0 1 1.5 1.2 .63 .63 0 0 1-.2 .9 .63 .63 0 0 1-.9-.4l-.5-.7v-.6zM328 107.8l4.5-2.7a1.38 1.38 0 0 1 1.2 2.1l-4.5 2.6M330.3 108.9h.2l-.1 .1-.3 .3zM331.8 105.6a.97 .97 0 0 1 .5-1.2 .97 .97 0 0 1 1.2 .4 2.56 2.56 0 0 1 .8 3l-.6 .2-.7-.3M332.1 104.5a1.51 1.51 0 0 1 2.5 .6 2 2 0 0 1 .1 2.5l-.5 .3M61.6 124.1h50v5h-50zM74.8 122.4h23.6M74.8 122.4a2.46 2.46 0 0 1-2.3 1.7M98.4 122.4a2.4 2.4 0 0 0 2.3 1.7M275.2 138.8a1.11 1.11 0 0 1 1.5 1.1 .64 .64 0 0 1-.2 .9 .64 .64 0 0 1-.9-.3l-.5-1.1zM275.9 138.8l.4 1 .5 .4"/>
<path d="M277.6 120.3a3.3 3.3 0 0 0-2.5-3.1 1.01 1.01 0 0 0-.9 1.2v20.4a3.3 3.3 0 0 0 2.6 3.2 1.01 1.01 0 0 0 .8-1.2M277.6 120.3v20.5M285.3 133.2a12.4 12.4 0 0 0 7.4-2.5 4.6 4.6 0 0 0 1.6-2.7l9.5 5.5M285.3 133.2l.1 3.4 17.6 10.2M285.3 133.2l17.9 10.4M292.8 123.5a3.2 3.2 0 0 0 2.2 3.7 8.7 8.7 0 0 0 9.1-1.2M294.3 126.7l.1 1.4M295.9 123.5l2.9-1.7 2.8 1.7-2.8 1.6zM298.8 121.8v1M298.8 134.2v3.3M298.8 122.8l1.9 1.2M298.8 122.8l-2 1.2"/>
<path d="M298.8 134.2l-2.9 1.6 2.9 1.7M298.8 134.2l2.8 1.6-2.8 1.7M302.4 120.8a9.3 9.3 0 0 0-8.5 .7 2.42 2.42 0 0 0 .2 4.2 9 9 0 0 0 9.5-.2l.5-.5M304.2 122.6l-.7 15.8-.7 10.4M321.7 122.5l.4 4.4a117.1 117.1 0 0 1 .4 24.3 17.8 17.8 0 0 1-9.3 14M276.6 141.9a42.1 42.1 0 0 0 13.2 19.2 38.4 38.4 0 0 1 6.5 3.8 17.2 17.2 0 0 0 16.9 .3M278.5 140.2l-.1 .6a1.93 1.93 0 0 1-1.3 1M278.5 140.2l-.9 .6M282.3 156.8a16 16 0 0 0-7.9 7.6 9.4 9.4 0 0 0 2.7 10.4 25.7 25.7 0 0 0 12.9 6.4 39.9 39.9 0 0 0 25-2.6 15.6 15.6 0 0 0 8.1-7.7 9.3 9.3 0 0 0-2.6-10.4l-1.1-.9M283.2 154.4a5.7 5.7 0 0 1-2.4 3.9l7.1 4.1M273.8 167.7v4.1a11 11 0 0 0 4.7 8.4 32 32 0 0 0 17.9 5.9 38.1 38.1 0 0 0 19.5-3.9 14.7 14.7 0 0 0 7.5-8l.4-2.4v-4.1M277.8 163.9a2.88 2.88 0 0 1 3.7 .5 1.29 1.29 0 0 1-1.4 1.4 2.23 2.23 0 0 1-2.7-1.1l.1-.4z"/>
<path d="M283 175a2.83 2.83 0 0 1 3.7 .6 1.28 1.28 0 0 1-1.4 1.4 2.18 2.18 0 0 1-2.8-1.1l.1-.4zM287.9 162.4a6.1 6.1 0 0 0-3.2 6.5 8.9 8.9 0 0 0 5.6 5.3 22.8 22.8 0 0 0 17.6-.3M287.9 162.4l.2 .1M288.9 160.4l-1.7 4.4a4.7 4.7 0 0 0 2 5.5 16.7 16.7 0 0 0 12.1 2.7l2.7-.5 2.3-.9M302.1 178.2a2.89 2.89 0 0 1 3.9 .3 1.29 1.29 0 0 1-1.4 1.5 2.56 2.56 0 0 1-2.7-.9v-.5zM305.3 167.2l1 4.4M306.3 171.6a3.7 3.7 0 0 0 1.6 2.3M307.9 173.9l7.1 4.1M313.2 165.2a12.7 12.7 0 0 0 .2 9.4l1.6 3.4M314.9 164.2a12.9 12.9 0 0 0 .6 10.2l1.2 2.7-1.7 .9M316.2 170.1a2.93 2.93 0 0 1 3.8 .1 1.04 1.04 0 0 1-.9 1.5 2.67 2.67 0 0 1-3-.7l-.1-.5z"/>
<circle cx="86.6" cy="73.1" r="1.2"/>
</g>
<text font-size="8.5" x="276.3" y="279.7">rambottom spring assembly-DRAWIN</text>
<g font-size="5.6">
<text x="30.7" y="142.9">ITEM NO.</text>
<text x="59.7" y="142.9">PART NUMBER</text>
<text x="111.1" y="142.9">MATERIAL</text>
<text x="159.4" y="142.9">WEIGHT</text>
<text x="197.3" y="142.9">QTY.</text>
<text x="108.5" y="149.7">GRAY CAST</text>
<text x="41.2" y="152.5">1</text>
<text x="70.7" y="152.5">BODY</text>
<text x="117.3" y="155.3">IRON</text>
<text x="158.1" y="152.5">28555.03</text>
<text x="201.8" y="152.5">1</text>
<text x="103.4" y="161.9">STAINLESS STEEL</text>
<text x="41.2" y="164.7">2</text>
<text x="72.8" y="164.7">LINK</text>
<text x="111" y="167.6">(FERRITIC)</text>
<text x="161.3" y="164.7">157.28</text>
<text x="201.8" y="164.7">2</text>
<text x="41.2" y="177">3</text>
<text x="74.1" y="177">PIN</text>
<text x="103.4" y="174.2">STAINLESS STEEL</text>
<text x="111" y="179.8">(FERRITIC)</text>
<text x="162.8" y="177">37.37</text>
<text x="201.8" y="177">3</text>
<text x="41.2" y="189.2">4</text>
<text x="70.6" y="189.2">PIVOT</text>
<text x="103.4" y="186.4">STAINLESS STEEL</text>
<text x="161.2" y="189.2">108.44</text>
<text x="201.8" y="189.2">1</text>
<text x="111" y="192">(FERRITIC)</text>
<text x="41.2" y="201.5">5</text>
<text x="66.3" y="201.5">SHACKLE</text>
<text x="103.4" y="198.6">STAINLESS STEEL</text>
<text x="161.2" y="201.5">374.56</text>
<text x="201.8" y="201.5">1</text>
<text x="111" y="204.3">(FERRITIC)</text>
<text x="41.2" y="213.7">6</text>
<text x="62.7" y="213.7">VALVE SEAT</text>
<text x="103.4" y="210.9">STAINLESS STEEL</text>
<text x="159.7" y="213.7">2109.76</text>
<text x="201.8" y="213.7">2</text>
<text x="111" y="216.5">(FERRITIC)</text>
<text x="41.2" y="225.9">7</text>
<text x="67.2" y="225.9">WASHER</text>
<text x="103.4" y="223.1">STAINLESS STEEL</text>
<text x="161.2" y="225.9">113.60</text>
<text x="201.8" y="225.9">1</text>
<text x="111" y="228.8">(FERRITIC)</text>
<text x="41.2" y="238.2">8</text>
<text x="69.6" y="238.2">VALVE</text>
<text x="103.4" y="235.3">STAINLESS STEEL</text>
<text x="161.2" y="238.2">459.86</text>
<text x="201.8" y="238.2">2</text>
<text x="111" y="241">(FERRITIC)</text>
<text x="41.2" y="250.4">9</text>
<text x="70.5" y="250.4">LEVER</text>
<text x="111.7" y="247.6">CHROME</text>
<text x="159.7" y="250.4">1405.19</text>
<text x="201.8" y="250.4">1</text>
<text x="103.4" y="253.2">STAINLESS STEEL</text>
<text x="39.6" y="260">10</text>
<text x="67.1" y="260">SPLIT PIN</text>
<text x="201.8" y="260">1</text>
<text x="39.6" y="269.7">11</text>
<text x="68.5" y="269.7">SPRING</text>
<text x="103.4" y="266.8">STAINLESS STEEL</text>
<text x="159.7" y="269.7">1073.44</text>
<text x="201.8" y="269.7">1</text>
<text x="111" y="272.5">(FERRITIC)</text>
</g>
<g font-size="5.3">
<text x="41" y="9.5">8</text>
<text x="88.5" y="9.5">7</text>
<text x="138.5" y="9.5">6</text>
<text x="188.5" y="9.5">5</text>
<text x="238.5" y="9.5">4</text>
<text x="288.5" y="9.5">3</text>
<text x="338.5" y="9.5">2</text>
<text x="386" y="9.5">1</text>
<text x="16.2" y="31.3">F</text>
<text x="411.2" y="31.3">F</text>
<text x="16.1" y="75.5">E</text>
<text x="411.1" y="75.5">E</text>
<text x="15.5" y="125.5">D</text>
<text x="410.5" y="125.5">D</text>
<text x="15.4" y="175.5">C</text>
<text x="410.4" y="175.5">C</text>
<text x="16" y="225.5">B</text>
<text x="411" y="225.5">B</text>
<text x="15.5" y="269.8">A</text>
<text x="410.5" y="269.8">A</text>
<text x="41" y="291.5">8</text>
<text x="88.5" y="291.5">7</text>
<text x="138.5" y="291.5">6</text>
<text x="188.5" y="291.5">5</text>
<text x="238.5" y="291.5">4</text>
<text x="288.5" y="291.5">3</text>
<text x="338.5" y="291.5">2</text>
<text x="386" y="291.5">1</text>
</g>
<g font-size="4.7">
<text x="232.6" y="30.4">4</text>
<text x="231.3" y="46.7">10</text>
<text x="394.5" y="55.9">9</text>
<text x="232.6" y="63">8</text>
<text x="232.6" y="79.3">6</text>
<text x="394.5" y="91.2">3</text>
<text x="232.6" y="99">1</text>
<text x="231.3" y="118.4">11</text>
<text x="232.6" y="136.6">5</text>
<text x="232.6" y="153.5">7</text>
<text x="232.6" y="171.7">2</text>
</g>
<text font-size="3.9" x="400.9" y="275.5">A3</text>
<g font-size="2">
<text x="230.6" y="234.6">UNLESS OTHERWISE SPECIFIED:</text>
<text x="230.6" y="237.1">DIMENSIONS ARE IN MILLIMETERS</text>
<text x="230.6" y="239.6">SURFACE FINISH:</text>
<text x="264.4" y="234.6">FINISH:</text>
<text x="311.3" y="234.5">DEBURR AND</text>
<text x="311.3" y="237">BREAK SHARP</text>
<text x="311.3" y="239.5">EDGES</text>
<text x="342.6" y="236">DO NOT SCALE DRAWING</text>
<text x="383.3" y="236.2">REVISION</text>
<text x="230.6" y="242.1">TOLERANCES:</text>
<text x="232.2" y="244.6">LINEAR:</text>
<text x="232.2" y="247.1">ANGULAR:</text>
<text x="244.3" y="252">NAME</text>
<text x="260" y="251.9">SIGNATURE</text>
<text x="277.2" y="251.9">DATE</text>
<text x="330.1" y="251.9">TITLE:</text>
<text x="230.6" y="256.1">DRAWN</text>
<text x="230.9" y="260.3">CHK'D</text>
<text x="230.4" y="264.4">APPV'D</text>
<text x="231.1" y="268.8">MFG</text>
<text x="231.5" y="273">Q.A</text>
<text x="285.6" y="272.5">MATERIAL:</text>
<text x="330" y="272.5">DWG NO.</text>
<text x="285.6" y="285.5">WEIGHT:</text>
<text x="330.1" y="285.6">SCALE:1:5</text>
<text x="374.5" y="285.6">SHEET 1 OF 1</text>
</g>
</svg>
